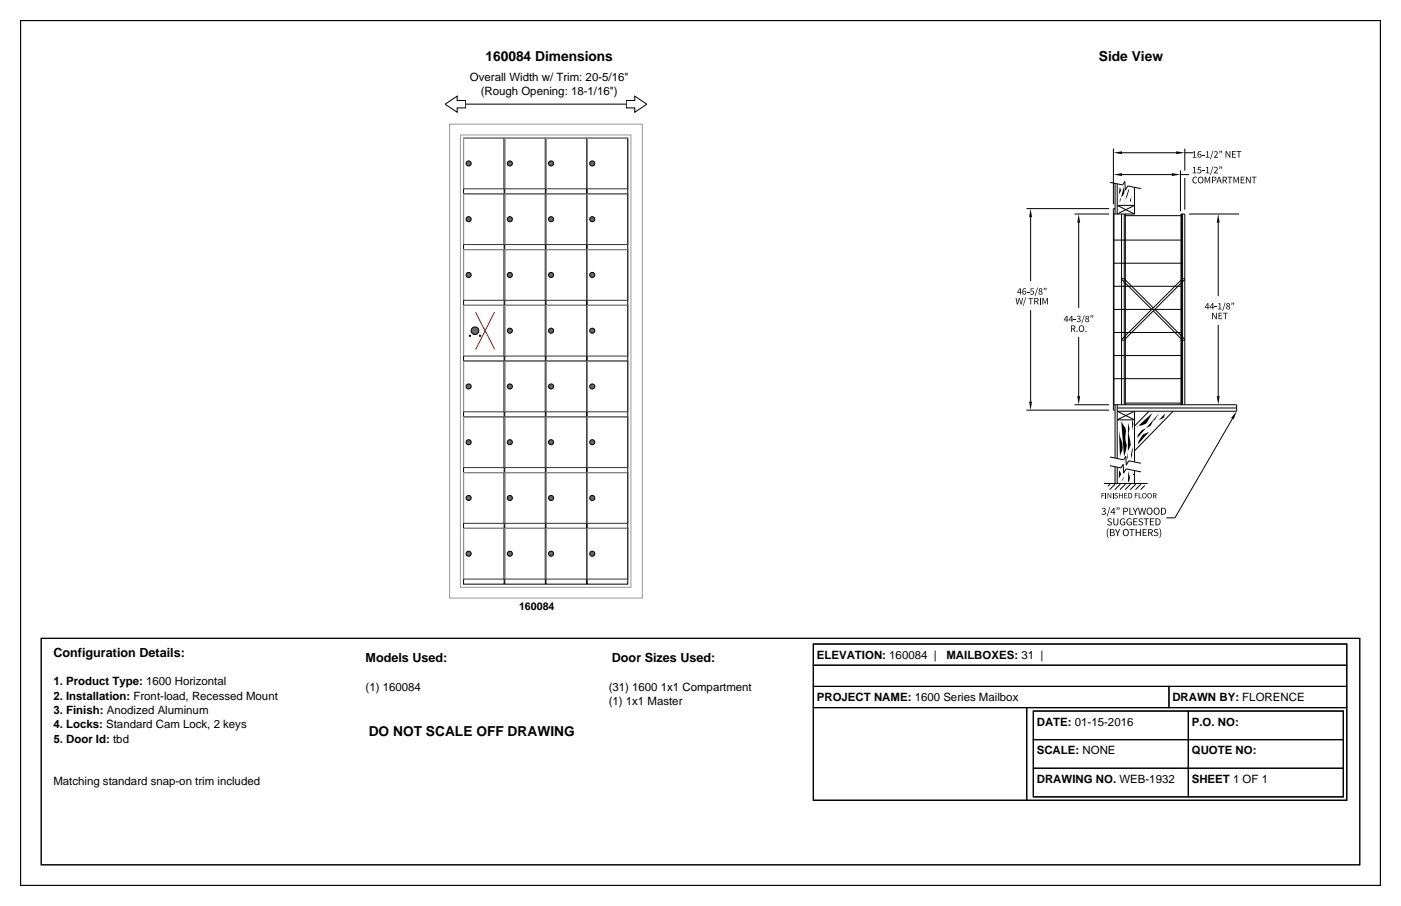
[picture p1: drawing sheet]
<svg xmlns="http://www.w3.org/2000/svg" width="432mm" height="279mm" viewBox="0 0 432 279" stroke-linecap="round" stroke-linejoin="round" font-family="sans-serif">
<path d="M139.9 32.1h55.2M12.7 196.8h406.4v69.9h-406.4z" fill="none" stroke="#000" stroke-width=".31"/>
<g fill="none" stroke="#000" stroke-width=".35">
<path d="M6.3 6.4h419.1v266.7h-419.1zM250.7 198.6h164.4v48.2h-164.4zM250.7 198.6h164.4v6.6h-164.4zM250.7 218.2h65.7v28.6h-65.7zM250.7 211.7h109.6v6.5h-109.6zM250.7 205.2h164.4v6.5h-164.4zM316.4 218.2h98.7v28.6h-98.7zM318.5 219.3h95.5v26.4h-95.5zM318.5 219.3h47.8v8.8h-47.8zM360.3 211.7h54.8v6.5h-54.8zM366.3 219.3h47.7v8.8h-47.7zM318.5 236.9h47.8v8.8h-47.8z"/>
<path d="M318.5 228.1h47.8v8.8h-47.8zM366.3 236.9h47.7v8.8h-47.7zM366.3 228.1h47.7v8.8h-47.7z"/>
</g>
<g fill="#fff" stroke="#000" stroke-width=".31">
<path d="M137.2 32.1l3.7-2.4v1.3h2.6v2.3h-2.6v1.3z"/>
<path d="M193 31h2.6v-1.3l3.8 2.4-3.8 2.5v-1.3h-2.6z"/>
</g>
<path d="M142.9 42.6h12.5v17.2h-12.5z" fill="#fff" stroke="#000" stroke-width=".31"/>
<path d="M155.4 42.6h-12.5v15.6" fill="none" stroke="#999" stroke-width=".31"/>
<path d="M155.4 42.6v15.6h-12.5" fill="none" stroke="#333" stroke-width=".31"/>
<circle cx="144.4" cy="50.4" r=".78" fill="#666" stroke="#000" stroke-width=".31"/>
<path d="M155.6 42.6h12.5v17.2h-12.5z" fill="#fff" stroke="#000" stroke-width=".31"/>
<path d="M168.1 42.6h-12.5v15.6" fill="none" stroke="#999" stroke-width=".31"/>
<path d="M168.1 42.6v15.6h-12.5" fill="none" stroke="#333" stroke-width=".31"/>
<circle cx="157.1" cy="50.4" r=".78" fill="#666" stroke="#000" stroke-width=".31"/>
<path d="M168.3 42.6h12.5v17.2h-12.5z" fill="#fff" stroke="#000" stroke-width=".31"/>
<path d="M180.8 42.6h-12.5v15.6" fill="none" stroke="#999" stroke-width=".31"/>
<path d="M180.8 42.6v15.6h-12.5" fill="none" stroke="#333" stroke-width=".31"/>
<circle cx="169.8" cy="50.4" r=".78" fill="#666" stroke="#000" stroke-width=".31"/>
<path d="M181 42.6h12.5v17.2h-12.5z" fill="#fff" stroke="#000" stroke-width=".31"/>
<path d="M193.5 42.6h-12.5v15.6" fill="none" stroke="#999" stroke-width=".31"/>
<path d="M193.5 42.6v15.6h-12.5" fill="none" stroke="#333" stroke-width=".31"/>
<circle cx="182.5" cy="50.4" r=".78" fill="#666" stroke="#000" stroke-width=".31"/>
<path d="M142.9 59.8h12.5v17.2h-12.5z" fill="#fff" stroke="#000" stroke-width=".31"/>
<path d="M155.4 59.8h-12.5v15.6" fill="none" stroke="#999" stroke-width=".31"/>
<path d="M155.4 59.8v15.6h-12.5" fill="none" stroke="#333" stroke-width=".31"/>
<circle cx="144.4" cy="67.6" r=".78" fill="#666" stroke="#000" stroke-width=".31"/>
<path d="M155.6 59.8h12.5v17.2h-12.5z" fill="#fff" stroke="#000" stroke-width=".31"/>
<path d="M168.1 59.8h-12.5v15.6" fill="none" stroke="#999" stroke-width=".31"/>
<path d="M168.1 59.8v15.6h-12.5" fill="none" stroke="#333" stroke-width=".31"/>
<circle cx="157.1" cy="67.6" r=".78" fill="#666" stroke="#000" stroke-width=".31"/>
<path d="M168.3 59.8h12.5v17.2h-12.5z" fill="#fff" stroke="#000" stroke-width=".31"/>
<path d="M180.8 59.8h-12.5v15.6" fill="none" stroke="#999" stroke-width=".31"/>
<path d="M180.8 59.8v15.6h-12.5" fill="none" stroke="#333" stroke-width=".31"/>
<circle cx="169.8" cy="67.6" r=".78" fill="#666" stroke="#000" stroke-width=".31"/>
<path d="M181 59.8h12.5v17.2h-12.5z" fill="#fff" stroke="#000" stroke-width=".31"/>
<path d="M193.5 59.8h-12.5v15.6" fill="none" stroke="#999" stroke-width=".31"/>
<path d="M193.5 59.8v15.6h-12.5" fill="none" stroke="#333" stroke-width=".31"/>
<circle cx="182.5" cy="67.6" r=".78" fill="#666" stroke="#000" stroke-width=".31"/>
<path d="M142.9 77h12.5v17.2h-12.5z" fill="#fff" stroke="#000" stroke-width=".31"/>
<path d="M155.4 77h-12.5v15.6" fill="none" stroke="#999" stroke-width=".31"/>
<path d="M155.4 77v15.6h-12.5" fill="none" stroke="#333" stroke-width=".31"/>
<circle cx="144.4" cy="84.8" r=".78" fill="#666" stroke="#000" stroke-width=".31"/>
<path d="M155.6 77h12.5v17.2h-12.5z" fill="#fff" stroke="#000" stroke-width=".31"/>
<path d="M168.1 77h-12.5v15.6" fill="none" stroke="#999" stroke-width=".31"/>
<path d="M168.1 77v15.6h-12.5" fill="none" stroke="#333" stroke-width=".31"/>
<circle cx="157.1" cy="84.8" r=".78" fill="#666" stroke="#000" stroke-width=".31"/>
<path d="M168.3 77h12.5v17.2h-12.5z" fill="#fff" stroke="#000" stroke-width=".31"/>
<path d="M180.8 77h-12.5v15.6" fill="none" stroke="#999" stroke-width=".31"/>
<path d="M180.8 77v15.6h-12.5" fill="none" stroke="#333" stroke-width=".31"/>
<circle cx="169.8" cy="84.8" r=".78" fill="#666" stroke="#000" stroke-width=".31"/>
<path d="M181 77h12.5v17.2h-12.5z" fill="#fff" stroke="#000" stroke-width=".31"/>
<path d="M193.5 77h-12.5v15.6" fill="none" stroke="#999" stroke-width=".31"/>
<path d="M193.5 77v15.6h-12.5" fill="none" stroke="#333" stroke-width=".31"/>
<circle cx="182.5" cy="84.8" r=".78" fill="#666" stroke="#000" stroke-width=".31"/>
<path d="M142.9 94.2h12.5v17.2h-12.5z" fill="#fff" stroke="#000" stroke-width=".31"/>
<path d="M155.4 94.2h-12.5v15.6" fill="none" stroke="#999" stroke-width=".31"/>
<path d="M155.4 94.2v15.6h-12.5" fill="none" stroke="#333" stroke-width=".31"/>
<g fill="#666" stroke="#000" stroke-width=".31">
<circle cx="146.4" cy="102" r="1.17"/>
<circle cx="144.8" cy="103.6" r=".2"/>
<circle cx="148" cy="103.6" r=".2"/>
</g>
<path d="M146.6 96.3l5.8 11.4M152.4 96.3l-5.8 11.4" fill="none" stroke="#f00" stroke-width=".39"/>
<path d="M155.6 94.2h12.5v17.2h-12.5z" fill="#fff" stroke="#000" stroke-width=".31"/>
<path d="M168.1 94.2h-12.5v15.6" fill="none" stroke="#999" stroke-width=".31"/>
<path d="M168.1 94.2v15.6h-12.5" fill="none" stroke="#333" stroke-width=".31"/>
<circle cx="157.1" cy="102" r=".78" fill="#666" stroke="#000" stroke-width=".31"/>
<path d="M168.3 94.2h12.5v17.2h-12.5z" fill="#fff" stroke="#000" stroke-width=".31"/>
<path d="M180.8 94.2h-12.5v15.6" fill="none" stroke="#999" stroke-width=".31"/>
<path d="M180.8 94.2v15.6h-12.5" fill="none" stroke="#333" stroke-width=".31"/>
<circle cx="169.8" cy="102" r=".78" fill="#666" stroke="#000" stroke-width=".31"/>
<path d="M181 94.2h12.5v17.2h-12.5z" fill="#fff" stroke="#000" stroke-width=".31"/>
<path d="M193.5 94.2h-12.5v15.6" fill="none" stroke="#999" stroke-width=".31"/>
<path d="M193.5 94.2v15.6h-12.5" fill="none" stroke="#333" stroke-width=".31"/>
<circle cx="182.5" cy="102" r=".78" fill="#666" stroke="#000" stroke-width=".31"/>
<path d="M142.9 111.4h12.5v17.2h-12.5z" fill="#fff" stroke="#000" stroke-width=".31"/>
<path d="M155.4 111.4h-12.5v15.6" fill="none" stroke="#999" stroke-width=".31"/>
<path d="M155.4 111.4v15.6h-12.5" fill="none" stroke="#333" stroke-width=".31"/>
<circle cx="144.4" cy="119.2" r=".78" fill="#666" stroke="#000" stroke-width=".31"/>
<path d="M155.6 111.4h12.5v17.2h-12.5z" fill="#fff" stroke="#000" stroke-width=".31"/>
<path d="M168.1 111.4h-12.5v15.6" fill="none" stroke="#999" stroke-width=".31"/>
<path d="M168.1 111.4v15.6h-12.5" fill="none" stroke="#333" stroke-width=".31"/>
<circle cx="157.1" cy="119.2" r=".78" fill="#666" stroke="#000" stroke-width=".31"/>
<path d="M168.3 111.4h12.5v17.2h-12.5z" fill="#fff" stroke="#000" stroke-width=".31"/>
<path d="M180.8 111.4h-12.5v15.6" fill="none" stroke="#999" stroke-width=".31"/>
<path d="M180.8 111.4v15.6h-12.5" fill="none" stroke="#333" stroke-width=".31"/>
<circle cx="169.8" cy="119.2" r=".78" fill="#666" stroke="#000" stroke-width=".31"/>
<path d="M181 111.4h12.5v17.2h-12.5z" fill="#fff" stroke="#000" stroke-width=".31"/>
<path d="M193.5 111.4h-12.5v15.6" fill="none" stroke="#999" stroke-width=".31"/>
<path d="M193.5 111.4v15.6h-12.5" fill="none" stroke="#333" stroke-width=".31"/>
<circle cx="182.5" cy="119.2" r=".78" fill="#666" stroke="#000" stroke-width=".31"/>
<path d="M142.9 128.6h12.5v17.2h-12.5z" fill="#fff" stroke="#000" stroke-width=".31"/>
<path d="M155.4 128.6h-12.5v15.6" fill="none" stroke="#999" stroke-width=".31"/>
<path d="M155.4 128.6v15.6h-12.5" fill="none" stroke="#333" stroke-width=".31"/>
<circle cx="144.4" cy="136.4" r=".78" fill="#666" stroke="#000" stroke-width=".31"/>
<path d="M155.6 128.6h12.5v17.2h-12.5z" fill="#fff" stroke="#000" stroke-width=".31"/>
<path d="M168.1 128.6h-12.5v15.6" fill="none" stroke="#999" stroke-width=".31"/>
<path d="M168.1 128.6v15.6h-12.5" fill="none" stroke="#333" stroke-width=".31"/>
<circle cx="157.1" cy="136.4" r=".78" fill="#666" stroke="#000" stroke-width=".31"/>
<path d="M168.3 128.6h12.5v17.2h-12.5z" fill="#fff" stroke="#000" stroke-width=".31"/>
<path d="M180.8 128.6h-12.5v15.6" fill="none" stroke="#999" stroke-width=".31"/>
<path d="M180.8 128.6v15.6h-12.5" fill="none" stroke="#333" stroke-width=".31"/>
<circle cx="169.8" cy="136.4" r=".78" fill="#666" stroke="#000" stroke-width=".31"/>
<path d="M181 128.6h12.5v17.2h-12.5z" fill="#fff" stroke="#000" stroke-width=".31"/>
<path d="M193.5 128.6h-12.5v15.6" fill="none" stroke="#999" stroke-width=".31"/>
<path d="M193.5 128.6v15.6h-12.5" fill="none" stroke="#333" stroke-width=".31"/>
<circle cx="182.5" cy="136.4" r=".78" fill="#666" stroke="#000" stroke-width=".31"/>
<path d="M142.9 145.8h12.5v17.2h-12.5z" fill="#fff" stroke="#000" stroke-width=".31"/>
<path d="M155.4 145.8h-12.5v15.6" fill="none" stroke="#999" stroke-width=".31"/>
<path d="M155.4 145.8v15.6h-12.5" fill="none" stroke="#333" stroke-width=".31"/>
<circle cx="144.4" cy="153.6" r=".78" fill="#666" stroke="#000" stroke-width=".31"/>
<path d="M155.6 145.8h12.5v17.2h-12.5z" fill="#fff" stroke="#000" stroke-width=".31"/>
<path d="M168.1 145.8h-12.5v15.6" fill="none" stroke="#999" stroke-width=".31"/>
<path d="M168.1 145.8v15.6h-12.5" fill="none" stroke="#333" stroke-width=".31"/>
<circle cx="157.1" cy="153.6" r=".78" fill="#666" stroke="#000" stroke-width=".31"/>
<path d="M168.3 145.8h12.5v17.2h-12.5z" fill="#fff" stroke="#000" stroke-width=".31"/>
<path d="M180.8 145.8h-12.5v15.6" fill="none" stroke="#999" stroke-width=".31"/>
<path d="M180.8 145.8v15.6h-12.5" fill="none" stroke="#333" stroke-width=".31"/>
<circle cx="169.8" cy="153.6" r=".78" fill="#666" stroke="#000" stroke-width=".31"/>
<path d="M181 145.8h12.5v17.2h-12.5z" fill="#fff" stroke="#000" stroke-width=".31"/>
<path d="M193.5 145.8h-12.5v15.6" fill="none" stroke="#999" stroke-width=".31"/>
<path d="M193.5 145.8v15.6h-12.5" fill="none" stroke="#333" stroke-width=".31"/>
<circle cx="182.5" cy="153.6" r=".78" fill="#666" stroke="#000" stroke-width=".31"/>
<path d="M142.9 163h12.5v17.1h-12.5z" fill="#fff" stroke="#000" stroke-width=".31"/>
<path d="M155.4 163h-12.5v15.6" fill="none" stroke="#999" stroke-width=".31"/>
<path d="M155.4 163v15.6h-12.5" fill="none" stroke="#333" stroke-width=".31"/>
<circle cx="144.4" cy="170.8" r=".78" fill="#666" stroke="#000" stroke-width=".31"/>
<path d="M155.6 163h12.5v17.1h-12.5z" fill="#fff" stroke="#000" stroke-width=".31"/>
<path d="M168.1 163h-12.5v15.6" fill="none" stroke="#999" stroke-width=".31"/>
<path d="M168.1 163v15.6h-12.5" fill="none" stroke="#333" stroke-width=".31"/>
<circle cx="157.1" cy="170.8" r=".78" fill="#666" stroke="#000" stroke-width=".31"/>
<path d="M168.3 163h12.5v17.1h-12.5z" fill="#fff" stroke="#000" stroke-width=".31"/>
<path d="M180.8 163h-12.5v15.6" fill="none" stroke="#999" stroke-width=".31"/>
<path d="M180.8 163v15.6h-12.5" fill="none" stroke="#333" stroke-width=".31"/>
<circle cx="169.8" cy="170.8" r=".78" fill="#666" stroke="#000" stroke-width=".31"/>
<path d="M181 163h12.5v17.1h-12.5z" fill="#fff" stroke="#000" stroke-width=".31"/>
<path d="M193.5 163h-12.5v15.6" fill="none" stroke="#999" stroke-width=".31"/>
<path d="M193.5 163v15.6h-12.5" fill="none" stroke="#333" stroke-width=".31"/>
<circle cx="182.5" cy="170.8" r=".78" fill="#666" stroke="#000" stroke-width=".31"/>
<path d="M138.6 38.3h59.4v146.1h-59.4zM141.9 41.6h52.6v139.5h-52.6z" fill="none" stroke="#999" stroke-width=".31"/>
<g fill="#000">
<path d="M345.1 57.8l.5 .9-.8 1.4zM343.2 53.8l2.6-.4v.9zM343.2 47.1l2.6-.4v.8zM346.3 57.7l.3 1.4-.3 1-1 1.1-.2 1.4zM347.9 58.3a5.3 5.3 0 0 1-1.3 3.6l-.1 .6zM349.2 58.2l.1 .9zM361.2 53.4l2.6 .4-2.6 .5zM362.5 46.7l2.7 .4-2.7 .4zM367.7 46.8l.6-.1v1.7h.4v.2h-1.1v-.2h.5v-1.5zM367.7 51.6l.6-.1v1.7h.4v.2h-1.1v-.2h.5v-1.4zM367.8 54.7l.6-.2 .6 .2-.3 .1a.76 .76 0 0 0-.9 .7 .76 .76 0 0 0 1 .8h.2a.93 .93 0 0 1-1.3 0 .93 .93 0 0 1-.1-1.2zM369.2 51.5h1v.2h-.8v.6a.69 .69 0 0 1 .9 .4 .69 .69 0 0 1-.4 .9 .69 .69 0 0 1-.9-.4l.1-.1a.47 .47 0 0 0 .6 .2 .47 .47 0 0 0 .3-.6 .47 .47 0 0 0-.7-.2z"/>
<path d="M370.6 47.7h.7v.2h-.7zM370.6 52.6h.7v.2h-.7zM371.3 54.5h.3l.5 1.5 .6-1.5h.3v2h-.3l.1-1.7-.6 1.5-.7-1.5v1.7h-.2zM371.7 46.8l.6-.1v1.7h.5v.2h-1.2v-.2h.5v-1.5zM371.7 51.6l.6-.1v1.7h.5v.2h-1.2v-.2h.5v-1.4zM373.8 46.4h.2l-.9 2.7h-.1zM373.8 51.3h.2l-.9 2.6h-.1zM374.1 46.9a.65 .65 0 0 1 1-.1 .65 .65 0 0 1 0 1l-.6 .6h.9v.2h-1.3l1-1.4-.2-.3zM374.1 51.7a.65 .65 0 0 1 1-.1 .65 .65 0 0 1 0 1l-.6 .7 .9-.1v.3h-1.3l1-1.5-.2-.3zM377.8 46.6h.2l1 1.7v-1.7h.2v2h-.3l-.9-1.7v1.7h-.3zM378.3 54.5h1.5v.2h-.6v1.8h-.3l.1-1.8h-.7zM379.7 46.6h1.2v.2h-.9v.6h.8v.3h-.8v.7h.9v.2h-1.2z"/>
<path d="M380.2 54.5h.3l.5 1.5 .5-1.5h.3v2h-.2v-1.7l-.5 1.5-.7-1.5v1.7h-.2zM381.1 46.6h1.5v.2h-.6v1.8h-.3l.1-1.8h-.7zM382.4 54.5h1.2v.2h-1v.7h.8v.2h-.8v.7h1v.2h-1.2zM384 54.5h.3l.9 1.7v-1.7h.3v2h-.3l-1-1.6v1.6h-.2zM385.8 54.5h1.5v.2h-.7v1.8h-.2v-1.8h-.6zM317.6 64.3l.5 2.7h-.9zM332.5 66l.4 2.7h-.9zM348.7 60.6l-.1 1.8-.3-.6zM375.5 66l.4 2.7h-.9zM313 91.9h.3l.3 1.7 .4-1.7h.3l.4 1.7 .3-1.7h.3l-.4 2h-.3l-.4-1.7-.5 1.7h-.3zM316.1 91.7h.1l-.8 2.6h-.2zM316.6 90h.7v.2h-.7z"/>
<path d="M317.7 88.9h.9v.3h-.7l-.1 .5a.67 .67 0 0 1 .9 .4 .67 .67 0 0 1-.4 .9 .67 .67 0 0 1-.8-.4l.1-.1a.49 .49 0 0 0 .7 .1 .49 .49 0 0 0 0-.8 .49 .49 0 0 0-.7 .1zM317 91.9h1.4v.2h-.6v1.8h-.2v-1.8h-.6zM319.7 88.7h.2l-.8 2.6h-.2zM320.5 91.9h.2v2h-.2zM321.3 91.9h.3l.5 1.4 .5-1.4h.3v2h-.2v-1.7l-.5 1.5-.7-1.5v1.7h-.2zM330.9 98.5h.7v.2h-.7zM331.9 97.6a.55 .55 0 0 1 .9-.2 .55 .55 0 0 1-.1 .9 .61 .61 0 0 1 .2 .9 .61 .61 0 0 1-.9 0l-.2-.1 .2-.2 .5 .3 .3-.2v-.4l-.6-.2 .4-.2a.36 .36 0 0 0 0-.6 .36 .36 0 0 0-.6 .2zM334.1 97.2h.2l-.8 2.6h-.2zM345.8 85.8h.5l-.5 .5zM364.6 85.8h.4v.5zM373.6 96.5h.3l.9 1.6v-1.6h.2v2h-.2l-1-1.7v1.7h-.2zM374.4 94.6h.7v.2h-.7z"/>
<path d="M375.5 93.6l.6-.1v1.7h.4v.2h-1.1v-.2h.5v-1.4zM375.5 96.5h1.2v.2h-.9v.6h.8v.2h-.8v.7h.9v.2h-1.1zM377.5 93.3h.2l-.8 2.6h-.2zM376.9 96.5h1.5v.2h-.6v1.7h-.3v-1.7h-.6zM331.8 102.1h.3v.2h-.3zM334.6 102.1h.2v.2h-.2zM345.8 104.5l.5 .5h-.5zM365 104.5v.5h-.4zM317.2 123.8h.9l-.5 2.7zM332 122.2h.9l-.4 2.6zM345.6 129.9l1.3 2 .1 1.1-.1 2.7 .4 1.7-.9 3.4zM347.7 130.4l.4 1.8-.3 1.4 .7 3.6-.8 1.9-.3 2 .2 .7z"/>
<path d="M352.3 134l1.9-.9-3.6 4 .3-.9zM350.7 131.3l-.4 .5 4.9-4.5-1.9 3.3-1.4 .6zM352 132.7l-1.3 1.5-.2 .9 6.8-7.7-1.4 2.1-.5 .2-.8 1.6zM359.1 127.5l-.4 1.3-1.6 .8zM375 122.2h.9l-.4 2.6zM381.1 126.8l-.9 2.6-.8-.5zM339.5 152.1h.9v.1h-.7v.6h.6v.1h-.6v.8h-.2zM339.6 156.9a.61 .61 0 0 1 .9-.2 .61 .61 0 0 1-.1 1 .66 .66 0 0 1 .2 1 .66 .66 0 0 1-1.1-.2l.1-.2 .6 .2 .4-.1-.1-.4-.6-.2v-.3h.4a.39 .39 0 0 0 0-.7 .39 .39 0 0 0-.6 .3zM340.7 152.1h.2v1.6h-.2zM341.3 152.1h.3l.7 1.3v-1.4h.2v1.7h-.2l-.8-1.4v1.4h-.2zM342 156.4h.2l-.9 2.9h-.2zM342.9 152.1h.2v1.6h-.2z"/>
<path d="M343.1 159.9h.3l.2 1.8 .5 .1 .3-.3v-1.6h.3v1.2a.79 .79 0 0 1-.8 1 .79 .79 0 0 1-.8-1zM343.6 152.2l.4-.2 .5 .2-.6 .1-.1 .3a.59 .59 0 0 1 .6 .4 .59 .59 0 0 1-.4 .7l-.6-.2 .2-.2 .6 .2 .2-.2-.8-.6zM344.9 152.1h.2v.6h.7v-.6h.2v1.6h-.2v-.8h-.7v.8h-.2zM344.9 145.1l.7 1.2-.8 1.3zM344.8 130.5l.4 4a5.4 5.4 0 0 1 .1 5.6l-.1 1zM345.5 160l.9-.1 .4 .2-.2 .2a.81 .81 0 0 0-1.2 .6 .81 .81 0 0 0 1.1 .8v-.6h-.4v-.2h.7v.9a1.09 1.09 0 0 1-1.6-.2 1.09 1.09 0 0 1 .3-1.6zM346.5 146.8l-.4 1.1-.5 .6zM346.5 152.1h.9v.1h-.7v.5h.6v.2h-.6v.6h.7v.2h-.9zM347.8 145.1l.5 2.2-.3 1.2-.4 .1zM348.1 156.6h.3v1.9h.9v.2h-1.2zM347.6 160l.8-.1 .4 .2-.2 .2a.81 .81 0 0 0-1.2 .6 .81 .81 0 0 0 1.2 .8v-.6h-.5v-.2h.7v.9a1.09 1.09 0 0 1-1.5-.2 1.09 1.09 0 0 1 .3-1.6zM349.2 137.8l-.5 3.8-.1-1.2z"/>
<path d="M349 145.3l.5 1zM349.3 159.9h1.2v.2h-.9v.7h.8v.2h-.8v.8h1v.2h-1.3zM349.3 146.2h.3v.3h-.3zM349.1 156.6h.3l.5 1.1 .5-1.1h.3l-.6 1.3v.8h-.3v-.8zM349.8 152.1h.9v.1h-.7v.6h.6v.1h-.6v.8h-.2zM350.7 156.6h.3l.4 1.9 .5-1.9h.2l.5 1.9 .3-1.9h.3l-.5 2.1h-.3l-.4-1.8-.4 1.8h-.4zM351 152.1h.2v1.4h.7v.2h-.9zM354.4 159.9h1.3v.2h-1v.7h.8v.2h-.8v.8h1v.2h-1.3zM341.6 160l.7-.1 .4 .2-.2 .2a.42 .42 0 0 0-.6-.3 .42 .42 0 0 0-.1 .7 .71 .71 0 0 1 .9 .6 .71 .71 0 0 1-.7 .8l-.8-.4 .2-.2 .9 .3 .2-.3-1.1-.8zM341.5 162.9l.2 .1a2.84 2.84 0 0 0 0 2.8l-.2 .1a2.78 2.78 0 0 1 0-3zM343.7 163.2h.3l.5 1 .5-1h.3l-.7 1.3v.8h-.3v-.8zM348.1 163.2h1.6v.2h-.7v1.9h-.3v-1.9h-.6z"/>
<path d="M350 163.2h.3v.9h1v-.9h.3v2.1h-.3v-1h-1v1h-.3zM351.1 160l.8-.1 .4 .2-.2 .2a.42 .42 0 0 0-.6-.3 .42 .42 0 0 0-.1 .7 .71 .71 0 0 1 .9 .6 .71 .71 0 0 1-.7 .8l-.8-.4 .2-.2 .9 .3 .2-.3-1.1-.8zM352.2 163.2h1.2v.2h-1v.7h.9v.2h-.9v.8h1v.2h-1.2zM352.5 159.9h1.5v.2h-.6v1.9h-.3v-1.9h-.6zM355.9 163.3l.7-.2 .4 .3-.2 .1a.42 .42 0 0 0-.6-.2 .42 .42 0 0 0-.1 .6 .71 .71 0 0 1 .9 .6 .71 .71 0 0 1-.7 .8l-.8-.3 .2-.2 .9 .3 .2-.3-1.1-.8zM357.3 163l.2-.1a2.78 2.78 0 0 1 0 3l-.2-.1a2.84 2.84 0 0 0 0-2.8z"/>
<path d="M369.4 54.7a.94 .94 0 0 1 1.5 .8 .94 .94 0 0 1-1.5 .8 1.33 1.33 0 0 1 0-1.6zM369.6 54.9a.75 .75 0 0 0-.2 1 .75 .75 0 0 0 1.1 .2 .75 .75 0 0 0 .2-1 .75 .75 0 0 0-1.1-.2z"/>
<path d="M369.3 46.8l.5-.2 .5 .2-.2 .2-.5-.1-.3 .8a.61 .61 0 0 1 1 .1 .61 .61 0 0 1-.4 .9 .61 .61 0 0 1-.8-.6zM369.4 47.7l.1 .7a.39 .39 0 0 0 .6-.4 .39 .39 0 0 0-.7-.3z"/>
<path d="M373.6 54.5h.6a.68 .68 0 0 1 .7 .9 .68 .68 0 0 1-1.1 .3v.8h-.2zM373.8 54.7v.8a.61 .61 0 0 0 .9-.4l-.3-.3z"/>
<path d="M375.8 46.5l.3 .2-.3 .6 .2-.5zM376.4 46.5l.3 .2-.3 .6z"/>
<path d="M375.8 51.4l.3 .2-.3 .5 .2-.5zM376.4 51.4l.3 .2-.3 .5z"/>
<path d="M375.6 54.5h.3l.7 2h-.3l-.2-.6h-.7l-.2 .6h-.3zM375.7 54.7l-.3 1h.6z"/>
<path d="M376.8 54.5h.9l.4 .3v.5l-.4 .4 .5 .8h-.3l-.5-.8h-.3v.8h-.3zM377.1 54.7v.8l.7-.2v-.4z"/>
<path d="M314.3 88.9h.3v1.2h.3v.2h-.3v.6h-.2v-.6h-.9zM314.4 89.2l-.6 .9h.6z"/>
<path d="M315.3 89.1l.5-.2 .5 .2h-.7l-.3 .8a.59 .59 0 0 1 .9 .1 .59 .59 0 0 1-.3 .9 .59 .59 0 0 1-.8-.5zM315.5 90v.6a.39 .39 0 0 0 .6-.4 .39 .39 0 0 0-.6-.2z"/>
<path d="M318.8 91.9h.9l.3 .3v.5l-.4 .3 .6 .9h-.3l-.5-.9h-.4v.9h-.2zM319 92.1v.7l.8-.1v-.5z"/>
<path d="M320.2 89.1a.56 .56 0 0 1 .9-.1 .56 .56 0 0 1-.1 .9l.1 .1a.49 .49 0 0 1-.1 .8h-.5l-.4-.2v-.5l.3-.3zM320.3 90.3a.38 .38 0 0 0 .7 0 .38 .38 0 0 0-.7 0zM320.4 89.4a.32 .32 0 0 0 .6 0 .32 .32 0 0 0-.6 0z"/>
<path d="M321.7 88.8l.3 .2-.3 .5zM322.3 88.8l.3 .2-.4 .5z"/>
<path d="M328.7 97.4h.3v1.2h.2v.2h-.2v.5h-.3v-.5h-.8zM328.7 97.7l-.6 .9h.6z"/>
<path d="M330.2 97.4h.3v1.2h.2v.2h-.2v.5h-.2v-.5h-.9zM330.2 97.7l-.6 .9h.6z"/>
<path d="M334.6 97.6a.56 .56 0 0 1 .9-.1 .56 .56 0 0 1-.1 .9l.1 .1a.49 .49 0 0 1-.1 .8h-.6l-.3-.2v-.5l.3-.3zM334.7 98.8a.38 .38 0 0 0 .7 0 .38 .38 0 0 0-.7 0zM334.8 97.9a.32 .32 0 0 0 .6 0 .32 .32 0 0 0-.6 0z"/>
<path d="M336.1 97.3l.3 .2-.3 .5zM336.6 97.3l.3 .2-.3 .5z"/>
<path d="M372.1 93.5h.3v1.2h.3v.2h-.3v.5h-.2v-.5h-.9zM372.2 93.7l-.6 1h.6z"/>
<path d="M373.7 93.5h.2v1.2h.3v.2h-.3v.5h-.2v-.5h-.9zM373.7 93.7l-.6 1h.6z"/>
<path d="M378 93.7a.56 .56 0 0 1 .9-.1 .56 .56 0 0 1-.1 .9l.2 .1a.49 .49 0 0 1-.1 .8h-.6l-.4-.3v-.4l.3-.3zM378.1 94.9a.4 .4 0 0 0 .8 0 .4 .4 0 0 0-.8 0zM378.2 94a.32 .32 0 0 0 .6 0 .32 .32 0 0 0-.6 0z"/>
<path d="M379.6 93.3l.2 .3-.3 .5zM380.1 93.3l.3 .3-.3 .5z"/>
<path d="M330.1 100.4h.9l.4 .3v.5l-.4 .3 .5 .8h-.3l-.5-.8h-.3v.8h-.3zM330.4 100.6v.7l.7-.2v-.4z"/>
<path d="M332.7 100.6a.92 .92 0 0 1 1.5 .7 .92 .92 0 0 1-1.5 .8 1.3 1.3 0 0 1 0-1.5zM332.9 100.8a.73 .73 0 0 0-.2 1 .73 .73 0 0 0 1.1 .1 .73 .73 0 0 0 .1-1 .73 .73 0 0 0-1-.1z"/>
<path d="M343.2 156.6h.3v1.3h.3v.3h-.3v.5h-.3v-.5h-.9zM343.2 156.9l-.6 1h.6z"/>
<path d="M344.2 156.5l.3 .2-.4 .6zM344.7 156.5l.4 .2-.4 .6z"/>
<path d="M346.2 156.6h.7a.73 .73 0 0 1 .7 .9 .73 .73 0 0 1-1.1 .4v.8h-.3zM346.5 156.8v.9a.66 .66 0 0 0 .9-.5l-.2-.4z"/>
<path d="M347.8 152.1a.88 .88 0 0 1 1.2 .8 .88 .88 0 0 1-1.2 .8zM348 152.2v1.3a.65 .65 0 0 0 .7-.6 .65 .65 0 0 0-.7-.7z"/>
<path d="M352.2 152.3a.75 .75 0 0 1 1.2 .6 .75 .75 0 0 1-1.2 .6l-.2-.6zM352.4 152.4a.59 .59 0 0 0-.2 .8 .59 .59 0 0 0 .9 .1 .59 .59 0 0 0 .1-.8 .59 .59 0 0 0-.8-.1z"/>
<path d="M353.8 156.7a1.03 1.03 0 0 1 1.4 1 1.03 1.03 0 0 1-1.4 .9l-.4-1zM353.8 157a.79 .79 0 0 0-.1 1.1 .79 .79 0 0 0 1.1 .2 .79 .79 0 0 0 .1-1.1 .79 .79 0 0 0-1.1-.2z"/>
<path d="M353.8 152.3a.75 .75 0 0 1 1.2 .6 .75 .75 0 0 1-1.2 .6l-.2-.6zM354 152.4a.59 .59 0 0 0-.2 .8 .59 .59 0 0 0 .9 .1 .59 .59 0 0 0 .1-.8 .59 .59 0 0 0-.8-.1z"/>
<path d="M355.9 156.7a1.03 1.03 0 0 1 1.5 1 1.03 1.03 0 0 1-1.5 .9l-.3-1zM356 157a.79 .79 0 0 0-.2 1.1 .79 .79 0 0 0 1.1 .2 .79 .79 0 0 0 .2-1.1 .79 .79 0 0 0-1.1-.2z"/>
<path d="M356.1 159.9a1.15 1.15 0 0 1 1.6 1 1.15 1.15 0 0 1-1.6 1.1zM356.4 160.1v1.7a.87 .87 0 0 0 1-.9 .87 .87 0 0 0-1-.8z"/>
<path d="M355.4 152.1l1 .1v.5l-.3 .3 .4 .7h-.3l-.3-.7h-.3v.7h-.2zM355.6 152.2v.6l.6-.1v-.4z"/>
<path d="M357.8 156.6a1.15 1.15 0 0 1 1.6 1.1 1.15 1.15 0 0 1-1.6 1zM358.1 156.8v1.7a.87 .87 0 0 0 1-.8 .87 .87 0 0 0-1-.9z"/>
<path d="M342.1 163.2h.6a.54 .54 0 0 1 .7 .3 .54 .54 0 0 1-.3 .7 .56 .56 0 0 1 .5 .5 .56 .56 0 0 1-.5 .6h-1zM342.4 163.4v.7l.8-.2v-.4zM342.4 164.3v.8a.69 .69 0 0 0 .9-.4 .69 .69 0 0 0-.9-.4z"/>
<path d="M346.4 163.3a1.03 1.03 0 0 1 1.5 .9 1.03 1.03 0 0 1-1.5 1l-.3-1zM346.5 163.6a.79 .79 0 0 0-.1 1.1 .79 .79 0 0 0 1.1 .2 .79 .79 0 0 0 .1-1.1 .79 .79 0 0 0-1.1-.2z"/>
<path d="M353.9 163.2h1a.62 .62 0 0 1 .4 .6 .62 .62 0 0 1-.5 .6l.6 .9h-.3l-.6-.9h-.3v.9h-.3zM354.2 163.4v.8l.8-.2v-.4z"/>
</g>
<g fill="none" stroke="#000" stroke-width=".31">
<path d="M342.1 56.2l3.9 .8 .7-1.1 .1 2.8 .8-1.3 4 .8M343.2 45.8v17.2M343.7 56.6v9.4M344.3 56.7v9.3l5.4-2.7h-5.4l5.4 2.7M345.8 47.1h16.7M345.8 53.8h15.4M349.7 57.8v8.2M363.8 53.8h2.7M363.8 52.6v12.6M365.2 45.8v6.8M365.2 54.9v9.8M365.2 47.1h2.6"/>
<path d="M316.4 64.3h25.4M317.6 67v19.7M331.2 66h10.6M332.5 68.7v26.3M343.2 66h6.5M343.2 74h21.3M343.3 66v58.8M343.7 64.3h-.5v62.2h.5M345.7 66v58.8M346.5 66v58.8M346.8 66.5h17.2M346.8 66v58.8"/>
<path d="M364.2 66v58.8M364.5 66v58.8M366.5 66h15.4M375.5 68.7v22.6M317.6 95.6v28.2M343.2 81.2h21.3M343.2 88.3h21.3M343.2 95.4h21.3M345.8 86.3l9.2 9.1M346.3 85.8l9.2 9.1M355.5 95.9l9.1 9.1M355.9 95.4l9.2 9.2"/>
<path d="M364.6 85.8l-18.8 18.8M365.1 86.3l-18.8 18.7M332.5 103.9v18.3M343.2 109.6h21.3M343.2 116.8h21.3M343.2 102.5h21.3M375.5 100.3v21.9M316.4 126.5h25.4M331.2 124.8h10.6M343.2 124.8h37.9v2h-36.8l5.4 2.7h-5.4l5.4-2.7v15.7M343.7 124.8v16.5M344.3 124.8v16.6"/>
<path d="M344.3 125.8h36.8M346.8 124.3h17.2M354.1 126.8l-4.4 4.6M361.6 126.8l-11.9 12.2M364 124.8v-58.8h1.2v58.8M379.8 129.1l-17.7 30.6h-2.6M340.2 149.1h13.5M342.1 140.9l4.2 .9 .7-1.1 .1 2.7 .8-1.3 3.7 .8M342.1 143.6l3.4 .7 .7-1.1 .1 2.7 .8-1.3 4.5 .9M342.1 149.3l-.6 .6M343.7 143.9v5.2M343.7 149.3l-1.7 1.7"/>
<path d="M344.3 144.1v5M345.3 149.3l-1.7 1.7M346.9 149.3l-1.7 1.7M348.5 149.3l-1.7 1.7M349.7 145.1v4M350.1 149.3l-1.7 1.7M351.7 149.3l-1.7 1.7M352.9 149.7l-1.3 1.3"/>
</g>
<path d="M349.1 129.2v4.4" fill="none" stroke="#000" stroke-width=".43"/>
<g font-size="4.2">
<text x="149.6" y="18.7">160084 Dimensions</text>
<text x="338.7" y="18.7">Side View</text>
<text x="113.6" y="227">DO NOT SCALE OFF DRAWING</text>
</g>
<g font-size="3.9">
<text x="16.4" y="202.5">Configuration Details:</text>
<text x="112.7" y="204.2">Models Used:</text>
<text x="188.6" y="204.2">Door Sizes Used:</text>
</g>
<g font-size="3.5">
<text x="144.8" y="25">Overall Width w/ Trim: 20-5/16&quot;</text>
<text x="148.2" y="29.4">(Rough Opening: 18-1/16&quot;)</text>
<text x="251.7" y="203.2">ELEVATION: 160084 |</text>
<text x="291.7" y="203.2">MAILBOXES: 31 |</text>
<text x="16.4" y="215.8">2. Installation: Front-load, Recessed Mount</text>
<text x="16.4" y="211.4">1. Product Type: 1600 Horizontal</text>
<text x="112.7" y="213">(1) 160084</text>
<text x="187.6" y="213">(31) 1600 1x1 Compartment</text>
<text x="16.4" y="220.2">3. Finish: Anodized Aluminum</text>
<text x="187.6" y="217.4">(1) 1x1 Master</text>
<text x="251.7" y="216.2">PROJECT NAME: 1600 Series Mailbox</text>
<text x="361.3" y="216.2">DRAWN BY: FLORENCE</text>
<text x="16.4" y="224.6">4. Locks: Standard Cam Lock, 2 keys</text>
<text x="319.5" y="223.8">DATE: 01-15-2016</text>
<text x="367.3" y="223.8">P.O. NO:</text>
<text x="16.4" y="229">5. Door Id: tbd</text>
<text x="319.5" y="232.7">SCALE: NONE</text>
<text x="367.3" y="232.7">QUOTE NO:</text>
<text x="16.4" y="242.2">Matching standard snap-on trim included</text>
<text x="319.5" y="241.5">DRAWING NO. WEB-1932</text>
<text x="367.3" y="241.5">SHEET 1 OF 1</text>
</g>
<text font-size="3.3" x="160" y="188.2">160084</text>
</svg>
